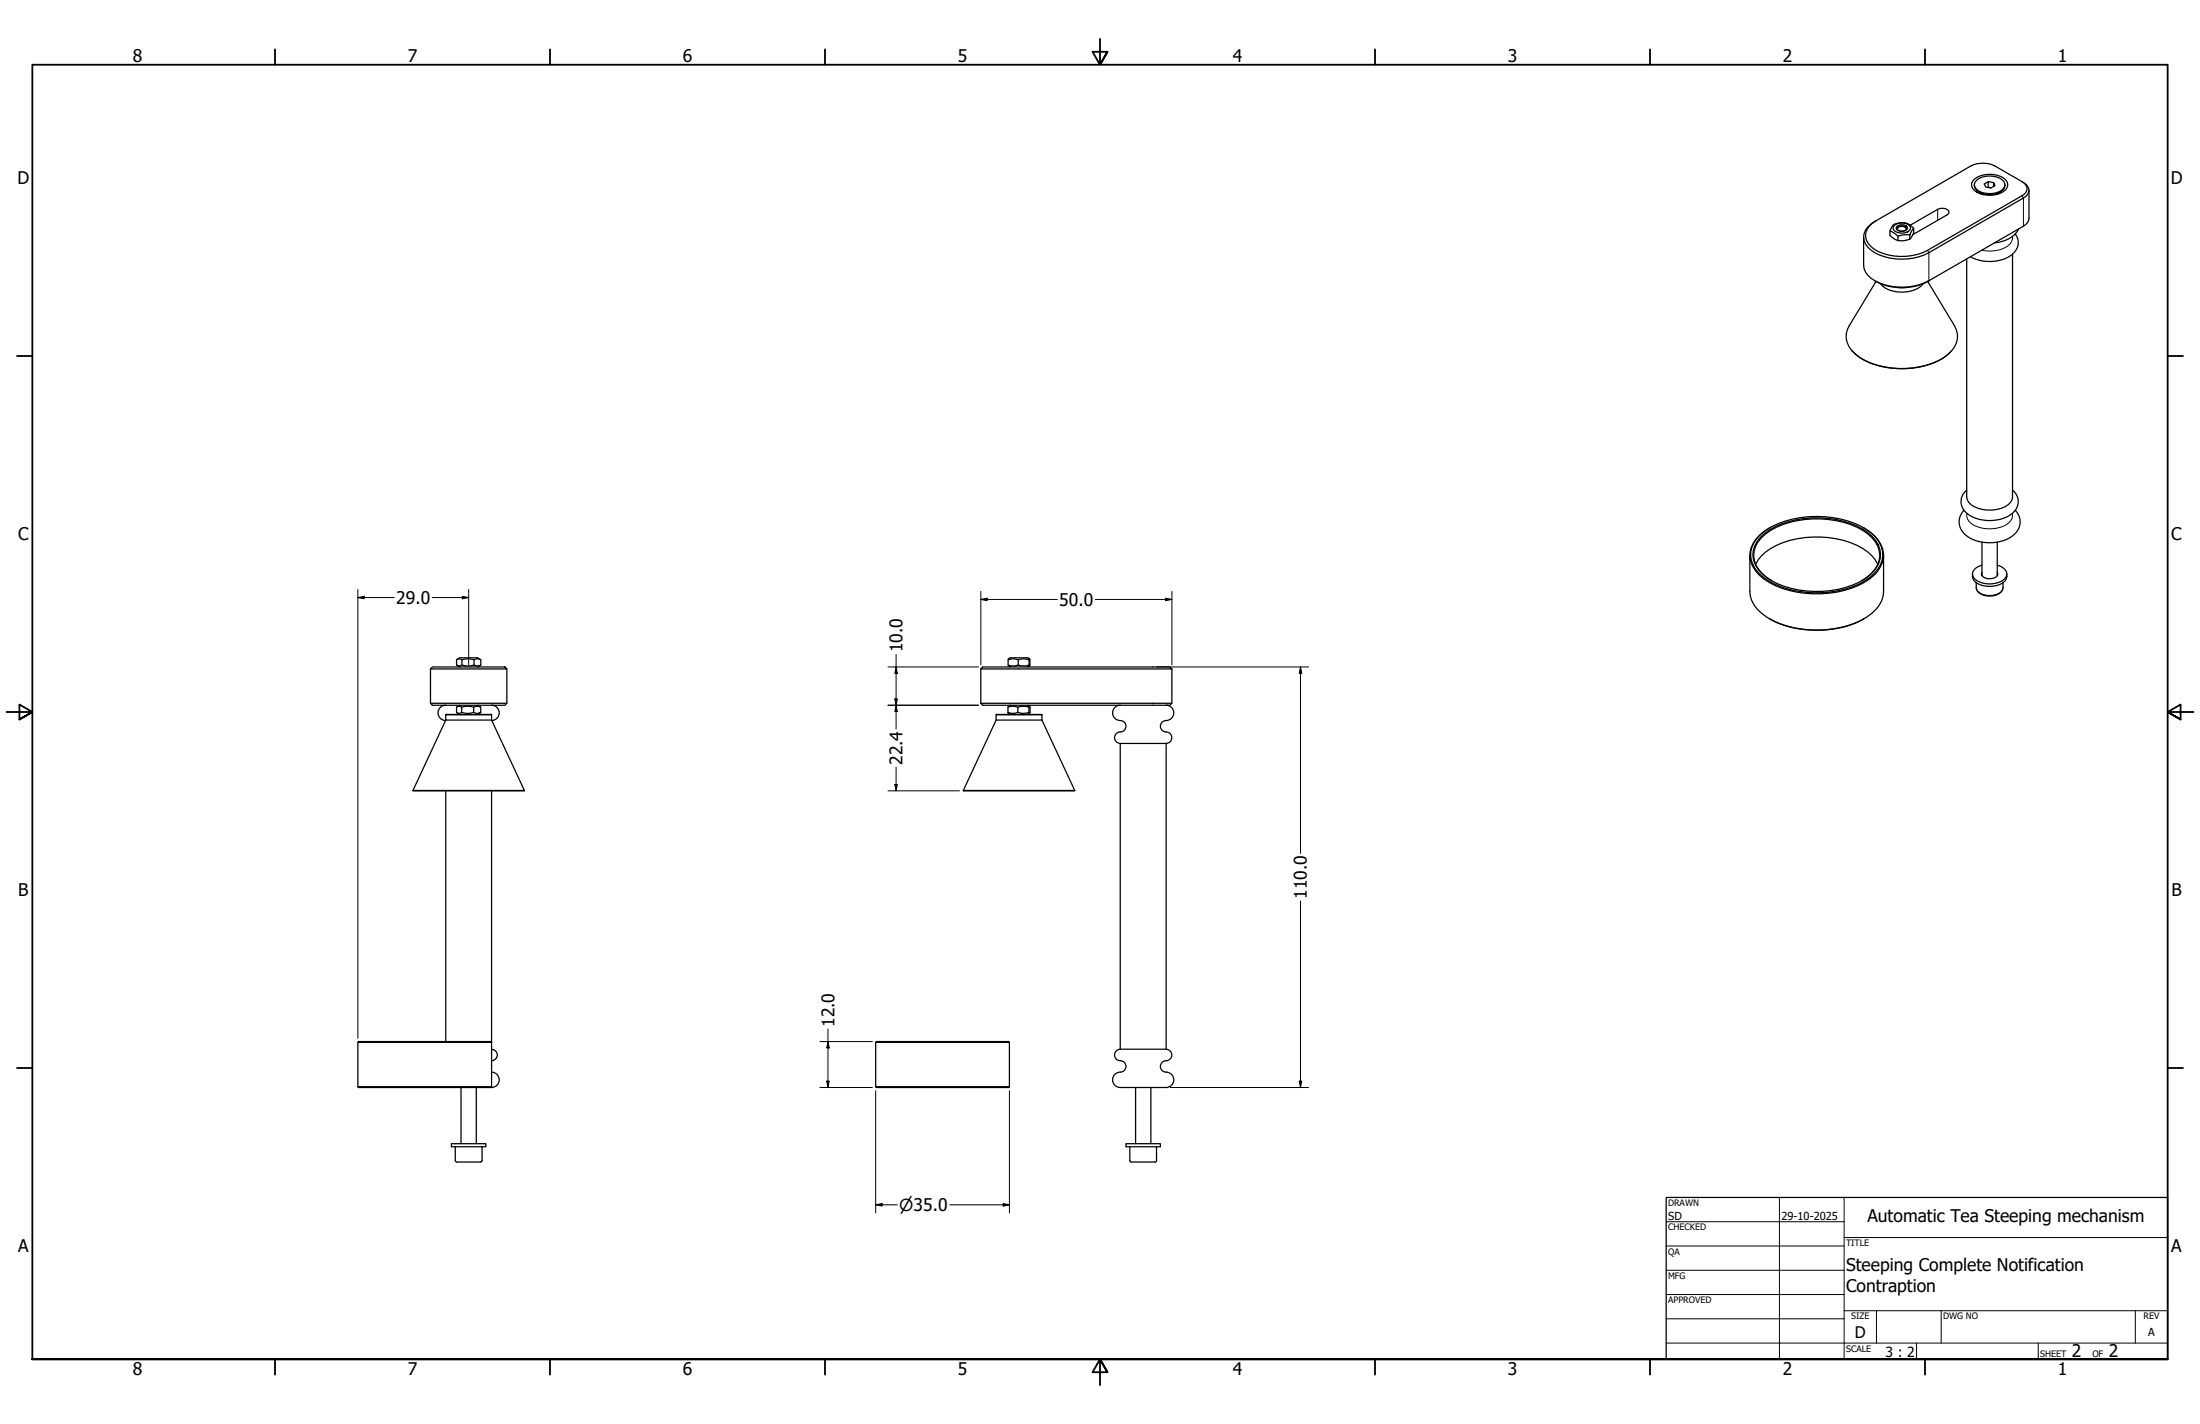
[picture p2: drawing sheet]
<svg xmlns="http://www.w3.org/2000/svg" width="864mm" height="559mm" viewBox="0 0 864 559" stroke-linecap="round" stroke-linejoin="round" font-family="sans-serif">
<!-- layer: Visible (ANSI) -->
<g fill="none" stroke="#000" stroke-width=".49">
<path d="M775 72.5a3.9 3.9 0 0 0 3.9 3.6 7.6 7.6 0 0 0 7.9-2.4l.2-1.2M775.2 70.2a10.2 10.2 0 0 1 12.3 .6 2.84 2.84 0 0 1-1.2 4.4 10.6 10.6 0 0 1-11.4-.5 2.77 2.77 0 0 1 .3-4.5zM775.9 70.8a8.4 8.4 0 0 1 10.8 .5 2.68 2.68 0 0 1-2 3.9 8.9 8.9 0 0 1-9-1.1 2.2 2.2 0 0 1 .2-3.3zM776.8 75.4l1.8 1M777.7 75.8l.1 .4M778 76.1v.1M780.5 71.3l-1.6 .9 .6 1.2 2.1 .3 1.5-.9-.5-1.2v1.6M780.5 73.5l1.1 .2M782.6 71.6l-2.1-.3-.1 2.3M784 76.1v.1M784.4 75.8l-.2 .4M785.3 75.4l-1.9 1"/>
<path d="M793.7 71.3a2.91 2.91 0 0 1 2 2.7 2.91 2.91 0 0 1-2 2.8l-37.1 21.4a22 22 0 0 1-20.9-.4 5.8 5.8 0 0 1-.8-10.2l1.6-1M796.5 74.6v11.1a3.7 3.7 0 0 1-2.2 3.1l-37.1 21.4M731.6 93v11.1a8.4 8.4 0 0 0 6.1 7 23.8 23.8 0 0 0 19.5-.9M733.2 89.1l2.7-2.2 37.7-21.7a10.7 10.7 0 0 1 9.5 0l10.6 6.1a3.3 3.3 0 0 1 2.7 3 3.3 3.3 0 0 1-2.1 3.4l-37.1 21.5a22.9 22.9 0 0 1-22.8-1.1 5.9 5.9 0 0 1-1.2-9zM743.3 88.8a4.4 4.4 0 0 1 6.7 .4 3.2 3.2 0 0 1-4.4 2.2 2.18 2.18 0 0 1-2.3-2.6zM743.4 88.1a6.1 6.1 0 0 1 7.8 1.5l-1.5 2.6a9.4 9.4 0 0 0-4.7 .5l-1.6-1.3-1.5-.7zM744.4 89.1a2.98 2.98 0 0 1 4.3 0l.1 .5a2.72 2.72 0 0 1-4.5 0zM744.8 90a1.97 1.97 0 0 1 1.8-1.2 1.97 1.97 0 0 1 1.7 1.2M745 92.7v1.7M745.1 89a2.08 2.08 0 0 1 3.3 .9 2.36 2.36 0 0 1-3.6 .1zM745.3 89.1h-.1M747.8 89.1h.1"/>
<path d="M749.7 92.2v1.7M749.9 88.4l10.7-6.2a3.6 3.6 0 0 1 4.4 .6l-.1 1.1-.6 .4-13.4 7.8M751.2 89.6a5.4 5.4 0 0 1-1.5 4.3 6.2 6.2 0 0 1-7.8-1.5v-1.7M790 99.7v95.3a6.4 6.4 0 0 1-6.2 4.9 12.3 12.3 0 0 1-11-2.8l-.8-2.1v-93.4M791.1 91.8a6 6 0 0 1-2.7 9.1 16.2 16.2 0 0 1-14.9-.1M792.4 89.8a11.5 11.5 0 0 1-9.5 5.5M735.9 110.2a22.1 22.1 0 0 0 21.3 0M736.4 110.5l-10.5 17.3a8.3 8.3 0 0 0 2.4 11.2 30.3 30.3 0 0 0 22.6 5.4 24.5 24.5 0 0 0 15.3-6.9 8 8 0 0 0 1-9.7l-10.5-17.3M738.2 111.3a12.2 12.2 0 0 0 13.4 2.4l2.5-1.4 .8-1M745 112.9h3.2M727 137.7a23.8 23.8 0 0 0 15.4 6.8 31.1 31.1 0 0 0 22.2-5.3l1.5-1.5M772 192.3a5.9 5.9 0 0 0 1.4 10.1 15.4 15.4 0 0 0 17.2-1.6 5.6 5.6 0 0 0-.6-8.5"/>
<path d="M686.9 217.9v14.2a12.4 12.4 0 0 0 6.6 10 40.3 40.3 0 0 0 39.3 0 12.4 12.4 0 0 0 6.6-10v-14.2M689.9 211a29.8 29.8 0 0 1 20-8.2 36.2 36.2 0 0 1 24.8 6.5 10 10 0 0 1 .9 15.8 31.7 31.7 0 0 1-20.8 7.5 35.9 35.9 0 0 1-22.3-5.9 10.8 10.8 0 0 1-4.7-12.2zM690.8 211.1a29.5 29.5 0 0 1 20-7.9 35.4 35.4 0 0 1 22.2 5.6 10.3 10.3 0 0 1 4.6 12 17.4 17.4 0 0 1-10.5 8.8 39.9 39.9 0 0 1-31.7-1.7 12.9 12.9 0 0 1-7.3-9.8 10 10 0 0 1 2.7-7zM694.8 207a14.6 14.6 0 0 0-7.9 10 12.4 12.4 0 0 0 7.7 11.6 41 41 0 0 0 37.1 0 12.9 12.9 0 0 0 7.7-11.6 13.7 13.7 0 0 0-7.9-10M771 200.2a6.7 6.7 0 0 0 2.2 10.9 16.3 16.3 0 0 0 17.7-1.5 6.4 6.4 0 0 0 .2-9.4M778 212.7v13.2M784 212.7v13.2M689.2 221.4a17.8 17.8 0 0 1 10.7-8.5 39.3 39.3 0 0 1 31.3 2.3 14.8 14.8 0 0 1 5.9 6.2M695.5 227.9a11.7 11.7 0 0 1-6.9-11.6 14.4 14.4 0 0 1 8.6-9.4 38.7 38.7 0 0 1 34.1 1.3 11.2 11.2 0 0 1 6.3 11.8 13 13 0 0 1-6.9 7.9M774.3 225.2a4.3 4.3 0 0 0 4.3 4.7 9.5 9.5 0 0 0 8.4-1.9l.6-.8 .2-2M775.8 228.7a4.2 4.2 0 0 0 4.3 5.2 5.7 5.7 0 0 0 6.1-2.5l.1-2.7M778 224.6a1.47 1.47 0 0 0 1.1 2.1 4.3 4.3 0 0 0 5-1l-.1-1.1"/>
<path d="M778 221.8a4.4 4.4 0 0 0-3.7 3.7 5.8 5.8 0 0 0 5.9 3.6 7.8 7.8 0 0 0 7.3-2.8 2.97 2.97 0 0 0-2.1-4.1l-1.4-.4M778 225.5l-.1 .2M784 225.5l.1 .2M179.4 258.8l1.1-.7h6.9l1.3 .8a2.45 2.45 0 0 0-2.6 0 7.5 7.5 0 0 0-4.8 0 1.64 1.64 0 0 0-2.1 0v2.1a1.76 1.76 0 0 0 2.1 0 8.2 8.2 0 0 0 4.8 0 2.66 2.66 0 0 0 2.6 0l-1.3 .7M181.3 258.9v2.1M186.1 258.9v2.1M188.7 258.9v2.1M395.7 258.9v2.1M399.7 258.9v2.1M404 258.9l.1-.4v2.8l-.1-.3a6.6 6.6 0 0 1-4.3 0 5.7 5.7 0 0 1-4 0l.9 .7M404 258.9v2.1M404.1 258.5l-.6-.4h-6.9l-.9 .8a5.2 5.2 0 0 1 4 0 6.1 6.1 0 0 1 4.3 0"/>
<path d="M694.6 242.8a40.4 40.4 0 0 0 37.1 0M169 276h30l-.8 .8h-28.5zM169 262.5v13.5M169.7 261.7h28.5l.8 .8h-30zM175 276.7a3 3 0 0 0-3.1 3 3 3 0 0 0 3 3.1M179.4 261.1l1.1 .6M179.4 279.7l1.1 .7M180.5 276.8l-1.1 .6M181.2 277.5v2.1M185.9 279.6a2.63 2.63 0 0 0 2.8 0l-1.3 .8M185.9 277.5v2.1M187.4 276.8l1.3 .7a2.86 2.86 0 0 0-2.8 0 8.1 8.1 0 0 0-4.7 0 1.61 1.61 0 0 0-2 0v2.1a1.5 1.5 0 0 0 2 0 7.4 7.4 0 0 0 4.7 0"/>
<path d="M188.7 277.5v2.1M193 276.7a3 3 0 0 1 3 3 3 3 0 0 1-3 3.1M199 262.5v13.5M385 276h75l-.8 .8h-73.4zM385 262.5v13.5M385.8 261.7h73.4l.8 .8h-75zM395.7 279.6l.9 .8M395.7 277.5v2.1M396.6 276.8l-.9 .7a5.5 5.5 0 0 1 3.9 0 6.8 6.8 0 0 1 4.3 0l.2-.4 .3 .4v2.1l-.3 .4-.2-.4a6.3 6.3 0 0 1-4.3 0 5 5 0 0 1-3.9 0M399.6 277.5v2.1M403.5 276.8l.6 .3M403.9 277.5v2.1"/>
<path d="M404.1 279.9l-.6 .5M404.1 261.3l-.6 .4M439.8 276.7a3.1 3.1 0 0 0-3 3.4 3.1 3.1 0 0 0 3.6 2.7 2.32 2.32 0 0 1 1.5 2.8 2.32 2.32 0 0 1-2.7 1.7 2.24 2.24 0 0 0-1.7 2.5 2.24 2.24 0 0 0 2.3 1.9M457.7 276.7a3.1 3.1 0 0 1 3 3.4 3.1 3.1 0 0 1-3.5 2.7 2.32 2.32 0 0 0-1.6 2.8 2.32 2.32 0 0 0 2.7 1.7 2.24 2.24 0 0 1 1.7 2.5 2.24 2.24 0 0 1-2.3 1.9M460 262.5v13.5M175 280.5v2.1h18v-2.1M175 280.5h18M175 282.6l-12.9 27.6M193 282.6l12.8 27.6M391 280.5v2.1h18v-2.1M391 280.5h18M391 282.6l-12.9 27.6"/>
<path d="M409 282.6l12.9 27.6M439.7 291.7h18.1v120h-18.1zM162.1 310.2h43.7M175 310.3v98.4M193 310.3v116.1M378.1 310.2h43.8M140.5 409h52.5l-.3-.3h-51.9l-.3 .3v17.4M193 411.8a2.24 2.24 0 0 1 2.2 2.2 2.24 2.24 0 0 1-2.2 2.2M343.7 409h52.5M396.2 409l-.2-.3h-51.9l-.4 .3v17.4M396.2 409v17.4M439.8 411.8a2.31 2.31 0 0 0-2.3 2.6 2.31 2.31 0 0 0 2.9 1.9 2.33 2.33 0 0 1 1.5 2.9 2.33 2.33 0 0 1-2.8 1.6 3 3 0 0 0-2.3 3.3 3 3 0 0 0 3 2.7h18"/>
<path d="M457.7 411.8a2.31 2.31 0 0 1 2.3 2.6 2.31 2.31 0 0 1-2.8 1.9 2.33 2.33 0 0 0-1.6 2.9 2.33 2.33 0 0 0 2.8 1.6 3 3 0 0 1 2.3 3.3 3 3 0 0 1-3 2.7M140.5 426.4h52.5M181 426.8v22M187 426.8v22M193 420.7a3 3 0 0 1 3 3 3 3 0 0 1-3 3.1h-52.2l-.3-.4M193 426.4l-.3 .4M343.7 426.4h52.5M343.7 426.4l.4 .4h51.9l.2-.4M445.8 426.8v22M451.8 426.8v22M177.2 448.8h13.5v1.2h-13.5zM178.7 450v5.4l.6 .6h9.6l.3-.6v-5.4"/>
<path d="M442 448.8h13.5v1.2h-13.5zM443.5 450v5.4l.6 .6h9.5l.4-.6v-5.4"/>
</g>
<!-- layer: Visible Narrow (ANSI) -->
<path d="M778.4 76.3l.1 .1M783.7 76.3l-.1 .1M793.7 76.8l.6 .9v11.1M756.6 98.2l.6 1v11M760.6 82.2v4.3M790 92.8a4.5 4.5 0 0 1-3.4 4.6 14.7 14.7 0 0 1-8.7 .8M772.2 201.5a5 5 0 0 0 4.4 5.4 12.6 12.6 0 0 0 12.5-2.3l.7-1 .1-2.1M775.8 230.6a4.7 4.7 0 0 0 5.2 3.1 4.7 4.7 0 0 0 5.3-3.1M778 225.7l-.1 .1M784 225.7l.1 .1" fill="none" stroke="#000" stroke-width=".39"/>
<!-- layer: Border (ANSI) -->
<g fill="none" stroke="#000" stroke-width=".71">
<path d="M107.9 19.4v6M215.9 19.4v6M323.8 19.4v6M431.8 15.2v10.2l-2.9-5.1h5.8l-2.9 5.1 2.9-5.1M539.8 19.4v6M647.7 19.4v6M755.6 19.4v6M6.7 139.7h6M850.9 139.7h6M2.5 279.4h10.2l-5.1-2.9v5.8l5.1-2.9-5.1 2.9M861.1 279.4h-10.2l5.1-2.9v5.8l-5.1-2.9 5.1 2.9M6.7 419.1h6"/>
<path d="M850.9 419.1h6M12.7 533.4v-508h838.2v508h-838.2h838.2M107.9 533.4v6M215.9 533.4v6M323.8 533.4v6M434.7 538.5l-2.9-5.1 2.9 5.1h-5.8l2.9-5.1v10.2M539.8 533.4v6M647.7 533.4v6M755.6 533.4v6"/>
</g>
<!-- layer: Title (ANSI) -->
<g fill="none" stroke="#000" stroke-width=".39">
<path d="M654 479.4h69.9M698.5 469.9v63.5M723.9 469.9v63.5M654 488.9h69.9M654 498.5h69.9M723.9 485.6h127M654 508h69.9M654 517.5h69.9M723.9 514.3h127M736.6 514.3v12.7M762 514.3v12.7M838.2 514.3v12.7"/>
<path d="M654 527h196.9M752.3 527v6.4M800.1 527v6.4"/>
</g>
<path d="M654 469.9h196.9v63.5h-196.9z" fill="none" stroke="#000" stroke-width=".49"/>
<!-- layer: Dimension (ANSI) -->
<g fill="none" stroke="#000" stroke-width=".39">
<path d="M140.5 234.5l2.5-.5v1zM140.5 234.5h14.3M140.5 231.3v176.1M169.7 234.5h14.3M181.5 234l2.5 .5-2.5 .5zM184 231.3v29.6M385 235.2l2.5-.5v1zM385 235.2h30M385 232.1v28.8M430 235.2h30M457.5 234.7l2.5 .5-2.5 .5zM460 232.1v28.8"/>
<path d="M351.8 256.8v29.3M348.6 276.8h35.5M348.6 261.7h35.5M351.3 274.2h.9l-.4 2.6zM351.8 261.7l.4 2.5h-.9zM351.8 276.8l.4 2.4h-.9zM454.1 261.7h59.6M510.5 261.7l.5 2.5h-1zM510.5 261.7v73.2M348.6 310.3h28M351.3 307.8h.9l-.4 2.5zM351.8 301v9.3"/>
<path d="M510.5 353.6v73.2M321.8 408.7h20.6M325 408.7l.5 2.5h-1zM325 403.8v23M321.8 426.8h20.6M324.5 424.3h1l-.5 2.5zM343.7 428v48M396.2 428v48M459.4 426.8h54.3M510 424.3h1l-.5 2.5zM343.7 472.8l2.6-.5v1zM343.7 472.8h8.5"/>
<path d="M372.8 472.8h23.4M393.8 472.3l2.4 .5-2.4 .5z"/>
</g>
<g fill="#000">
<path d="M140.5 234.5l2.5-.5v1z" fill-rule="evenodd"/>
<path d="M181.5 234l2.5 .5-2.5 .5z" fill-rule="evenodd"/>
<path d="M385 235.2l2.5-.5v1z" fill-rule="evenodd"/>
<path d="M457.5 234.7l2.5 .5-2.5 .5z" fill-rule="evenodd"/>
<path d="M351.3 274.2h.9l-.4 2.6z" fill-rule="evenodd"/>
<path d="M351.8 261.7l.4 2.5h-.9z" fill-rule="evenodd"/>
<path d="M351.8 276.8l.4 2.4h-.9z" fill-rule="evenodd"/>
<path d="M510.5 261.7l.5 2.5h-1z" fill-rule="evenodd"/>
<path d="M351.3 307.8h.9l-.4 2.5z" fill-rule="evenodd"/>
<path d="M325 408.7l.5 2.5h-1z" fill-rule="evenodd"/>
<path d="M324.5 424.3h1l-.5 2.5z" fill-rule="evenodd"/>
<path d="M510 424.3h1l-.5 2.5z" fill-rule="evenodd"/>
<path d="M343.7 472.8l2.6-.5v1z" fill-rule="evenodd"/>
<path d="M393.8 472.3l2.4 .5-2.4 .5z" fill-rule="evenodd"/>
</g>
<g font-size="6.8">
<text x="52.1" y="24.4">8</text>
<text x="160.1" y="24.4">7</text>
<text x="268" y="24.4">6</text>
<text x="376" y="24.4">5</text>
<text x="483.9" y="24.4">4</text>
<text x="591.9" y="24.4">3</text>
<text x="699.8" y="24.4">2</text>
<text x="807.8" y="24.4">1</text>
<text x="6.8" y="72.4">D</text>
<text x="852.1" y="72.4">D</text>
<text x="7.1" y="212.1">C</text>
<text x="852.3" y="212.1">C</text>
<text x="155.5" y="237">29.0</text>
<text x="415.8" y="237.7">50.0</text>
<text x="354.3" y="256" transform="rotate(-90 354.3 256)">10.0</text>
<text x="354.3" y="300.2" transform="rotate(-90 354.3 300.2)">22.4</text>
<text x="7.2" y="351.8">B</text>
<text x="513" y="352.8" transform="rotate(-90 513 352.8)">110.0</text>
<text x="852.4" y="351.8">B</text>
<text x="327.5" y="403" transform="rotate(-90 327.5 403)">12.0</text>
<text x="733" y="479.7">Automatic Tea Steeping mechanism</text>
<text x="7.1" y="491.5">A</text>
<text x="852.3" y="491.5">A</text>
<text x="724.7" y="498.9">Steeping Complete Notification</text>
<text x="724.7" y="507.1">Contraption</text>
<text x="813.3" y="532.6">2</text>
<text x="827.8" y="532.6">2</text>
<text x="52.1" y="539.4">8</text>
<text x="160.1" y="539.4">7</text>
<text x="268" y="539.4">6</text>
<text x="376" y="539.4">5</text>
<text x="483.9" y="539.4">4</text>
<text x="591.9" y="539.4">3</text>
<text x="699.8" y="539.4">2</text>
<text x="807.8" y="539.4">1</text>
</g>
<text font-size="6.5" x="353" y="475.2">⌀35.0</text>
<text font-size="6.3" x="728.1" y="524.9">D</text>
<text font-size="5.5" x="740.2" y="532.6">3 : 2</text>
<g font-size="4.3">
<text x="654.8" y="478.6">SD</text>
<text x="699.3" y="478.6">29-10-2025</text>
<text x="843.2" y="524.2">A</text>
</g>
<g font-size="3.5">
<text x="654.8" y="473.2">DRAWN</text>
<text x="654.8" y="482.8">CHECKED</text>
<text x="724.7" y="488.9">TITLE</text>
<text x="654.8" y="492.3">QA</text>
<text x="654.8" y="501.8">MFG</text>
<text x="654.8" y="511.4">APPROVED</text>
<text x="726.7" y="517.7">SIZE</text>
<text x="762.8" y="517.7">DWG NO</text>
<text x="841.4" y="517.7">REV</text>
<text x="724.7" y="530.4">SCALE</text>
<text x="800.9" y="532.6">SHEET</text>
<text x="821.3" y="532.6">OF</text>
</g>
</svg>
